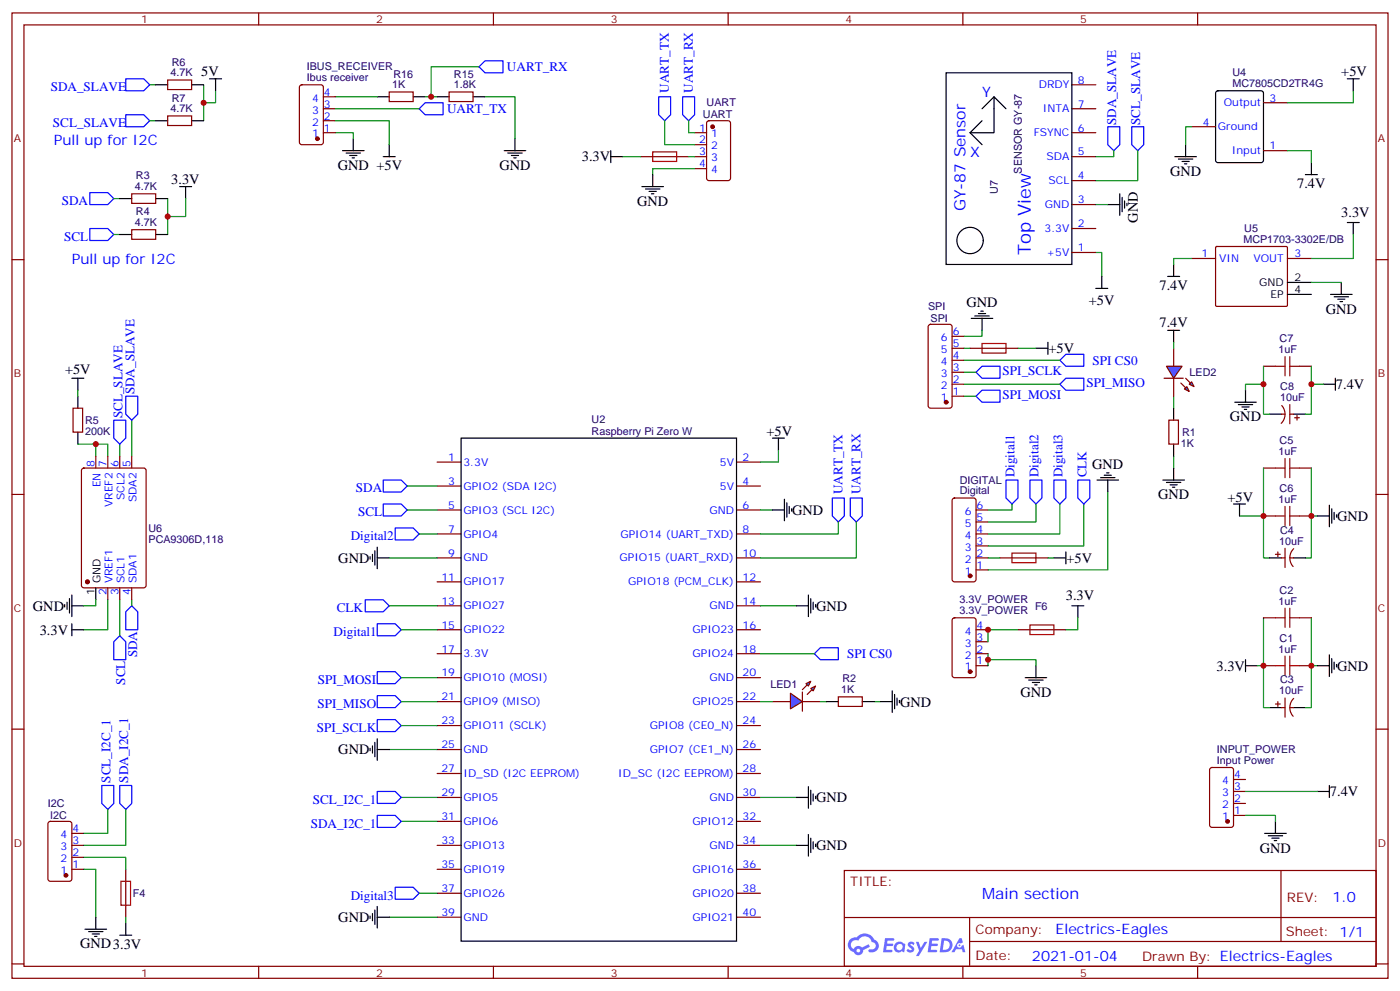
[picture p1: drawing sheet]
<svg xmlns="http://www.w3.org/2000/svg" width="412mm" height="292mm" viewBox="0 0 412 292" stroke-linecap="round" stroke-linejoin="round" font-family="sans-serif">
<g fill="none" stroke="#870000" stroke-width=".35">
<path d="M3.5 3.8h405.4v284.3h-405.4zM7.1 7.3h398.2v277.3h-398.2zM76.2 3.8v3.5M145.3 3.8v3.5M214.5 3.8v3.5M283.6 3.8v3.5M352.8 3.8v3.5M3.5 76.5h3.6M405.3 76.5h3.6M3.5 145.6h3.6M405.3 145.6h3.6M3.5 214.8h3.6"/>
<path d="M405.3 214.8h3.6M248.7 256.4h156.6v28.2h-156.6zM377.3 256.4v20.9M248.7 270.2h156.5M285.6 277.3h119.6M285.6 270.2v14.2M3.5 283.9h3.6M76.2 284.6v3.5M145.3 284.6v3.5M214.5 284.6v3.5M283.6 284.6v3.5M352.8 284.6v3.5"/>
<path d="M405.3 283.9h3.6"/>
</g>
<g fill="#5487ff">
<path d="M267.7 277.6a1.22 1.22 0 0 1 1.7 .2l-.4 .6a.47 .47 0 0 0-.3-.4 .47 .47 0 0 0-.5 .2l.1 .2a1.14 1.14 0 0 1 .8 1.8 1.14 1.14 0 0 1-1.9 0l-.2-.2 .5-.6 .7 .5a.29 .29 0 0 0 .3-.3 .29 .29 0 0 0-.2-.3 1.04 1.04 0 0 1-.6-1.7z"/>
<path d="M260.7 276.3h2.4l.3 .2-.2 .5-1.8 .1-.1 .8h1.5l.3 .4-.3 .4h-1.6l-.2 1.1h1.7l.2 .3-.2 .3-2.6 .1z"/>
<path d="M273.8 276.3h2.4l.3 .2-.1 .5-1.8 .1-.2 .8h1.6l.3 .4-.4 .4h-1.6l-.1 1.1h1.7l.2 .3-.2 .3-2.6 .1z"/>
<path d="M282.6 276.3h.7l.3 1.3-.6 .3a.69 .69 0 0 0-1 .3 .69 .69 0 0 0 .4 .9 .69 .69 0 0 0 .9-.6l.5-.2 .6 2.2h-.8l-.2-.9h-1.8l-.5 .9h-.8z"/>
<path d="M269.8 277.4h.8l.6 1.8 1.1-1.8h.9l-2.6 4.2h-.8l.9-1.5z"/>
<path d="M277.4 276.3l-.6 4.2h1.3a2.11 2.11 0 0 0 2.5-2.1 2.11 2.11 0 0 0-2.5-2.1zM278.1 277.1a1.39 1.39 0 0 1 1.7 1.4 1.39 1.39 0 0 1-1.8 1.3h-.3z"/>
<path d="M263.7 277.9a1.54 1.54 0 0 0-.1 2.2 1.54 1.54 0 0 0 2.2 .1l.6 .3 .3-2.3-.2-.3h-.4a1.49 1.49 0 0 0-2.4 0zM264 278.9a.94 .94 0 0 1 1.8 0 .94 .94 0 0 1-1.8 0z"/>
<path d="M250.4 276.7a2.18 2.18 0 0 0 1.1 3.7 1.44 1.44 0 0 0 1.6 .9 1.44 1.44 0 0 0 1.2-1.4l2-1.1-.5-.7-1.9 1a1.47 1.47 0 0 0-2.4 .4 1.39 1.39 0 0 1-.7-1.9 1.39 1.39 0 0 1 2-.5 2.12 2.12 0 0 1 2.2-1.3 2.12 2.12 0 0 1 1.9 1.7 1.14 1.14 0 0 1 1.1 1.4 1.14 1.14 0 0 1-1.7 .7 .43 .43 0 0 0-.5 .4 .43 .43 0 0 0 .4 .5 1.98 1.98 0 0 0 2.5-1.2 1.98 1.98 0 0 0-1.2-2.6 3.1 3.1 0 0 0-5.3-.6l-.9 .1zM252.3 280a.55 .55 0 0 1 1.1 0 .55 .55 0 0 1-1.1 0z"/>
<circle cx="282.6" cy="278.4" r=".26"/>
</g>
<g fill="none" stroke="#870000" stroke-width=".35">
<path d="M315.7 25h7.1M315.7 32h7.1M315.7 39.1h7.1M351 37.3h7.1M372.2 30.3h7M315.7 46.1h7.1M315.7 53.2h7.1M372.2 44.4h7M315.7 60.3h7.1M315.7 67.3h7.1M315.7 74.4h7.1M351 76.1h7.1"/>
<path d="M358.1 72.8l.3-.2h20.7l.1 .4v17.1l-.3 .1h-20.7l-.1-.3zM379.2 76.1h7.1M273.6 95.7l.5-.2h5.7l.6 .5 .1 23.5-.5 .7h-5.9l-.6-.4-.1-23.6zM280.5 99.1h3.5M280.5 116.7h3.5M280.5 113.2h3.5M280.5 109.6h3.5M280.5 106.1h3.5M280.5 102.6h3.5M285.8 102.6h14.1M372.2 107.9h3.5M377.6 119.5a3.8 3.8 0 0 1-.2 5.2"/>
<path d="M379.9 119.2v5.6M382.8 107.9h3.5M128.8 136.1h7M217 136.1h7M372.2 137.9h3.5M377.5 122h1M379.9 122h1.1M381.4 123h1.4M382.1 122.3v1.5M382.8 137.9h3.5M128.8 143.2h7M128.8 150.2h7"/>
<path d="M128.8 157.3h7M217 143.2h7M217 150.2h7M217 157.3h7M280.7 146.9l.5-.2h5.6l.7 .4v23.6l-.4 .6-5.9 .1-.7-.5v-23.5zM287.5 150.2h3.5M287.5 157.3h3.5M287.5 153.7h3.5M372.2 152h3.5M382.8 152h3.5M128.8 164.3h7M128.8 171.4h7"/>
<path d="M128.8 178.4h7M217 164.3h7M217 171.4h7M217 178.4h7M287.5 164.3h3.5M287.5 167.9h3.5M287.5 160.8h3.5M294.6 164.3h14.1M375.7 163.3h1.4M376.4 162.6v1.4M377.5 164.3h1M378.5 161.5v5.6"/>
<path d="M379.9 164.3h1.1M381.1 161.6a3.8 3.8 0 0 0-.2 5.3M128.8 185.5h7M128.8 192.5h7M128.8 199.6h7M217 185.5h7M217 192.5h7M217 199.6h7M372.2 196.1h3.5M372.2 182h3.5M382.8 196.1h3.5M382.8 182h3.5"/>
<path d="M128.8 206.7h7M128.8 213.7h7M217 206.7h7M217 213.7h7M375.7 207.4h1.4M376.4 206.7v1.4M377.5 208.4h1M378.5 205.6v5.6M379.9 208.4h1.1M381.1 205.7a3.8 3.8 0 0 0-.2 5.3M128.8 220.8h7M128.8 227.8h7"/>
<path d="M128.8 234.9h7M217 220.8h7M217 227.8h7M217 234.9h7M356.5 226.3l.5-.2h5.7l.6 .4 .1 16.5-.5 .6-5.9 .1-.6-.5-.1-16.4zM363.4 236.6h3.5M363.4 233.1h3.5M363.4 229.6h3.5M14.3 242.1l.5-.2h5.7l.6 .5 .1 16.5-.5 .6-5.9 .1-.6-.5-.1-16.5zM21.2 249h3.5M21.2 256h3.5M21.2 252.5h3.5"/>
<path d="M21.2 245.5h3.5M37 256v14.2M128.8 241.9h7M128.8 249h7M128.8 256h7M217 241.9h7M217 249h7M217 256h7M363.4 240.2h3.5M128.8 263.1h7M128.8 270.2h7M217 263.1h7"/>
<path d="M217 270.2h7"/>
</g>
<g fill="none" stroke="#000" stroke-width=".35">
<path d="M278.7 21.4h37v56.5h-37zM285.8 39.1l3.5 3.5M289.3 35.6l-3.5 3.5M292.8 28.5l-3.5 3.5M296.3 32l-3.5-3.5v10.6h-7M358.3 26.9l.5-.2h12.7l.6 .5 .1 20-.5 .7h-12.9l-.7-.5v-20zM396.9 23.2h3.5M398.6 23.2v3.5M52.9 55h3.5M54.7 55v3.5M329.8 57.1v6.3M330.6 58.1v4.3"/>
<path d="M331.3 59.2v2.1M332 59.9v.7M346.1 46.1h6.3M347.1 46.8h4.3M348.2 47.6h2.1M348.9 48.3h.7M349.2 42.6v3.5M384.5 51.4h3.6M386.3 47.9v3.5M326.3 60.3h3.5M345.7 77.9v3.5M396.9 65.5h3.5"/>
<path d="M398.6 65.5v3.6M322.8 84.9h3.5M324.6 81.4v3.5M344 81.4h3.5M379.2 86.7h7.1M379.2 83.2h7.1M391.9 86.7h6.4M393 87.4h4.2M394.1 88.1h2.1M394.8 88.8h.7M395.1 83.2v3.5M305.2 102.6h3.5"/>
<path d="M308.7 100.8v3.6M363.7 118.5h6.4M364.8 119.2h4.2M365.8 119.9h2.1M366.9 114.9v3.6M389.8 113.2h3.5M393.3 111.4v3.5M135.8 129h81.2v148.2h-81.2zM227.5 129h3.6M229.3 129v3.6M366.5 120.6h.7M373.9 122h3.6"/>
<path d="M381 122h3.5M363.4 148.4h3.5M365.1 148.4v3.6M310.4 164.3h3.6M314 162.6v3.5M373.9 164.3h3.6M381 164.3h3.5M366.9 196.1h3.5M366.9 194.3v3.5M373.9 208.4h3.6M381 208.4h3.5M388.1 233.1h3.5"/>
<path d="M391.6 231.4v3.5M372.5 245.5h6.4M373.6 246.2h4.2M374.6 246.9h2.2M375.4 247.6h.7M375.7 241.9v3.6M35.3 275.4h3.5M37 271.9v3.5"/>
<circle cx="285.7" cy="70.8" r="3.9"/>
</g>
<g fill="none" stroke="#008700" stroke-width=".35">
<path d="M351 37.3h-1.8v5.3M398.6 26.7v3.6h-19.4M33.5 58.5h1.8M49.4 58.5v10.6M54.7 58.5v5.3h-5.3M328.1 44.4v1.7h-5.3M335.1 44.4v8.8h-12.3M379.2 44.4h7.1v3.5M33.5 69.1h1.8M322.8 74.4h1.8v7M351 76.1h-5.3v1.8M398.6 69.1v7h-12.3"/>
<path d="M289.3 97.3v1.8h-5.3M386.3 83.2h8.8M284 113.2h28.2M284 116.7h3.5M284 109.6h3.5M284 106.1h28.2M284 102.6h1.8M299.9 102.6h5.3M372.2 107.9v14.1h1.7M372.2 113.2h-5.3v1.7M386.3 107.9v14.1h-1.8M386.3 113.2h3.5"/>
<path d="M229.3 132.6v3.5h-5.3M372.2 137.9v14.1h-7.1M386.3 137.9v14.1h1.8M119.9 143.2h8.9M119.9 150.2h8.9M123.5 157.3h5.3M298.1 148.4v1.8h-7.1M305.2 148.4v5.3h-14.2M312.2 148.4v8.9h-21.2M319.3 148.4v12.4h-28.3M326.3 144.9v23h-35.3M372.2 152v12.3h1.7"/>
<path d="M386.3 152v12.3h-1.8M114.7 178.4h14.1M291 164.3h3.6M308.7 164.3h1.7M118.2 185.5h10.6M118.2 199.6h10.6M224 192.5h15.9M372.2 182v14.1h-1.8M372.2 196.1v12.3h1.7M386.3 182v14.1h1.8M386.3 196.1v12.3h-1.8M118.2 206.7h10.6"/>
<path d="M118.2 213.7h10.6M31.7 238.4v7.1h-7M37 238.4v10.6h-12.3M118.2 234.9h10.6M366.9 233.1h21.2M24.7 252.5h12.3v3.5M24.7 256h3.5v14.2M118.2 241.9h10.6M366.9 240.2h8.8v1.7M123.5 263.1h5.3"/>
</g>
<g fill="#870000" stroke="#870000" stroke-width=".35">
<circle cx="361.6" cy="241.9" r=".53"/>
<circle cx="285.7" cy="169.6" r=".53"/>
<circle cx="278.7" cy="118.5" r=".53"/>
<circle cx="19.4" cy="257.8" r=".53"/>
</g>
<g fill="none" stroke="#a10000" stroke-width=".35">
<path d="M289.3 101.2h7v2.8h-7zM375.7 107.9h2.8M378.5 105.1v5.6M379.9 105.1v5.6M379.9 107.9h2.9M375.7 137.9h2.8M378.5 135v5.7M379.9 135v5.7M379.9 137.9h2.9M375.7 152h2.8M378.5 149.2v5.6M379.9 149.2v5.6"/>
<path d="M379.9 152h2.9M298.1 162.9h7.1v2.8h-7.1zM378.5 179.1v5.7M379.9 179.1v5.7M375.7 196.1h2.8M375.7 182h2.8M378.5 193.3v5.6M379.9 196.1h2.9M379.9 193.3v5.6M379.9 182h2.9M35.6 259.6h2.9v7h-2.9z"/>
</g>
<g fill="none" stroke="#00f" stroke-width=".35">
<path d="M326.3 37.3h3.5v5.3l-1.7 1.8-1.8-1.8zM333.4 37.3h3.5v5.3l-1.8 1.8-1.7-1.8zM26.5 56.7h5.2l1.8 1.8-1.8 1.8h-5.2zM26.5 67.3h5.2l1.8 1.8-1.8 1.7h-5.2zM287.5 116.7l1.8-1.8h5.3v3.6h-5.3zM287.5 109.6l1.8-1.7h5.3v3.5h-5.3zM312.2 106.1l1.8-1.7h5.3v3.5h-5.3zM314 111.4h5.3v3.5h-5.3l-1.8-1.7zM112.9 141.4h5.3l1.7 1.8-1.7 1.7h-5.3zM112.9 148.4h5.3l1.7 1.8-1.7 1.8h-5.3zM116.4 155.5h5.3l1.8 1.8-1.8 1.7h-5.3zM296.3 141.4h3.6v5.3l-1.8 1.7-1.8-1.7z"/>
<path d="M303.4 141.4h3.5v5.3l-1.7 1.7-1.8-1.7zM310.4 141.4h3.6v5.3l-1.8 1.7-1.8-1.7zM317.5 141.4h3.5v5.3l-1.7 1.7-1.8-1.7zM107.6 176.7h5.3l1.8 1.7-1.8 1.8h-5.3zM111.1 183.7h5.3l1.8 1.8-1.8 1.8h-5.3zM111.1 197.8h5.3l1.8 1.8-1.8 1.8h-5.3zM241.7 190.8h5.2v3.5h-5.2l-1.8-1.8zM111.1 204.9h5.3l1.8 1.8-1.8 1.7h-5.3zM111.1 211.9h5.3l1.8 1.8-1.8 1.8h-5.3zM30 231.4h3.5v5.2l-1.8 1.8-1.7-1.8zM35.3 231.4h3.5v5.2l-1.8 1.8-1.7-1.8zM111.1 233.1h5.3l1.8 1.8-1.8 1.7h-5.3z"/>
<path d="M111.1 240.2h5.3l1.8 1.7-1.8 1.8h-5.3zM116.4 261.3h5.3l1.8 1.8-1.8 1.8h-5.3z"/>
</g>
<path d="M232.8 204.2l3.6 2.5-3.6 2.1z" fill="#09f" stroke="#870000" stroke-width=".35"/>
<path d="M236.4 203.8v5.7z" fill="#f00" stroke="#870000" stroke-width=".35"/>
<g fill="#870000" stroke="#870000" stroke-width=".35">
<path d="M236.4 203.1l1.4-1.4z"/>
<path d="M237.8 204.5l1.4-1.4z"/>
</g>
<g fill="#09f" stroke="#870000" stroke-width=".35">
<path d="M237.4 201.4l1.4-.7-.7 1.4z"/>
<path d="M238.8 202.8l1.4-.7-.7 1.4z"/>
</g>
<path d="M204.6 39.1h3.5M208.4 35.8l.4-.2h5.7l.6 .4 .1 16.5-.5 .6-5.9 .1-.6-.5-.1-16.4zM188.7 46.1h14.1M204.6 42.6h3.5M204.6 46.1h3.5M204.6 49.7h3.5M227.5 206.7h5.3M236.4 206.7h5.3" fill="none" stroke="#870000" stroke-width=".35"/>
<g fill="none" stroke="#008700" stroke-width=".35">
<path d="M195.8 35.6v7h8.8M202.8 35.6v3.5h1.8M202.8 46.1h1.8M204.6 49.7h-12.3v1.7M345.7 116.7v3.5M224 150.2h3.5M246.9 153.7v3.6h-22.9M252.2 153.7v10.6h-28.2M114.7 164.3h14.1M224 178.4h10.6M224 206.7h3.5M241.7 206.7h1.7"/>
<path d="M257.5 206.7h1.8M114.7 220.8h14.1M224 234.9h10.6M224 249h10.6M114.7 270.2h14.1"/>
</g>
<circle cx="209.9" cy="37.3" r=".53" fill="#870000" stroke="#870000" stroke-width=".35"/>
<path d="M194 28.5h3.6v5.3l-1.8 1.8-1.8-1.8zM201.1 28.5h3.5v5.3l-1.8 1.8-1.7-1.8zM245.2 146.7h3.5v5.3l-1.8 1.7-1.7-1.7zM250.5 146.7h3.5v5.3l-1.8 1.7-1.7-1.7z" fill="none" stroke="#00f" stroke-width=".35"/>
<path d="M192.3 44.7h7v2.9h-7z" fill="none" stroke="#a10000" stroke-width=".35"/>
<path d="M343.6 107.9h4.6l-2.5 3.5z" fill="#09f" stroke="#870000" stroke-width=".35"/>
<path d="M342.9 111.4h5.6z" fill="#f00" stroke="#870000" stroke-width=".35"/>
<g fill="#870000" stroke="#870000" stroke-width=".35">
<path d="M349.2 111.4l1.5 1.4z"/>
<path d="M347.8 112.8l1.4 1.4z"/>
</g>
<g fill="#09f" stroke="#870000" stroke-width=".35">
<path d="M350.3 113.2l.7-.7 .7 1.4z"/>
<path d="M348.9 114.6l.7-.7 .7 1.4z"/>
</g>
<g fill="none" stroke="#870000" stroke-width=".35">
<path d="M49.4 23.6h7v2.8h-7zM49.4 34.1h7v2.9h-7zM88.4 25.2l.5-.2h5.6l.7 .4v16.5l-.4 .7h-5.9l-.7-.4v-16.5zM95.2 39.1h3.6M95.2 35.6h3.6M95.2 32h3.6M95.2 28.5h3.6M114.7 27.1h7v2.8h-7zM132.3 27.1h7v2.8h-7zM38.8 57.1h7.1v2.8h-7.1zM38.8 67.7h7.1v2.8h-7.1zM345.7 102.6v5.3"/>
<path d="M345.7 111.4v5.3M21.5 120.2h2.8v7.1h-2.8zM24.2 138.1l.5-.2h17.6l.7 .4v34.1l-.4 .7h-17.9l-.7-.4v-34.1zM28.2 134.3v3.6M31.7 134.3v3.6M35.3 134.3v3.6M38.8 134.3v3.6M344.3 123.8h2.8v7h-2.8zM31.7 173.1v3.6M35.3 173.1v3.6M38.8 173.1v3.6M280.7 182.2l.5-.2h5.6l.7 .4v16.5l-.4 .6-5.9 .1-.7-.5v-16.4z"/>
<path d="M287.5 185.5h3.5M287.5 196.1h3.5M287.5 192.5h3.5M287.5 189h3.5M299.9 185.5h14.1M246.9 205.2h7.1v2.9h-7.1z"/>
</g>
<g fill="none" stroke="#008700" stroke-width=".35">
<path d="M141.1 19.7h-14.1v8.8M44.1 25h1.8M44.1 35.6h1.8M60 25v10.6M63.5 26.7v3.6h-3.5M98.8 28.5h12.3M98.8 39.1h5.3v1.8M98.8 35.6h15.9v7M98.8 32h24.7M125.2 28.5h3.6M142.9 28.5h8.8v12.4M183.4 46.1h5.3"/>
<path d="M322.8 60.3h3.5M22.9 114.9v1.8M345.7 100.8v1.8M22.9 130.8h5.3M28.2 134.3v-3.5h3.5v3.5M35.3 130.8v3.5M38.8 123.8v10.5M345.7 134.3v3.6M28.2 176.7v1.7h-3.5M31.7 176.7v8.8h-7M35.3 176.7v10.6M38.8 176.7v1.7"/>
<path d="M291 194.3h14.2v1.8M291 192.5v3.6M299.9 185.5h-8.9v3.5M317.5 182v3.5h-3.5M37 270.2v1.7"/>
</g>
<g fill="none" stroke="#000" stroke-width=".35">
<path d="M45.9 25h3.5M45.9 35.6h3.5M56.4 25h3.6M56.4 35.6h3.6M61.7 23.2h3.6M63.5 23.2v3.5M111.1 28.5h3.6M121.7 28.5h3.5M128.8 28.5h3.5M139.3 28.5h3.6M35.3 58.5h3.5M45.9 58.5h3.5"/>
<path d="M100.9 44.4h6.3M102 45.1h4.2M103 45.8h2.1M103.7 46.5h.7M104.1 40.9v3.5M112.9 46.1h3.5M114.7 42.6v3.5M148.5 44.4h6.4M149.6 45.1h4.2M150.6 45.8h2.2M151.3 46.5h.7M151.7 40.9v3.5"/>
<path d="M179.9 46.1h3.5M179.9 44.4v3.5M189.1 55h6.3M190.1 55.7h4.3M191.2 56.4h2.1M191.9 57.1h.7M192.3 51.4v3.6M35.3 69.1h3.5M45.9 69.1h3.5M286.1 93.8h6.4M287.2 93.1h4.2M288.2 92.4h2.1"/>
<path d="M288.9 91.7h.7M289.3 93.8v3.5M344 97.3h3.5M345.7 97.3v3.5M21.2 111.4h3.5M22.9 111.4v3.5M22.9 116.7v3.5M22.9 127.3v3.5M325.3 140h2.1M326 139.3h.7M345.7 120.2v3.6M345.7 130.8v3.5"/>
<path d="M345.7 137.9v3.5M227.5 150.2h3.6M231.1 147v6.4M231.8 148.1v4.2M232.5 149.2v2.1M233.2 149.9v.7M323.1 141.4h6.4M324.2 140.7h4.2M326.3 141.4v3.5M342.5 141.4h6.4M343.6 142.1h4.2M344.7 142.8h2.1"/>
<path d="M345.4 143.5h.7M388.1 152h3.5M391.6 148.8v6.4M392.3 149.9v4.2M393 150.9v2.1M393.7 151.6v.7M19 178.1v.7M19.8 177.4v2.1M20.5 176.3v4.3M21.2 175.3v6.3M21.2 178.4h3.5M28.2 173.1v3.6"/>
<path d="M109 164v.7M109.7 163.3v2.1M110.4 162.2v4.2M111.1 161.1v6.4M111.1 164.3h3.6M234.6 178.4h3.5M238.1 175.3v6.3M238.8 176.3v4.3M239.5 177.4v2.1M240.2 178.1v.7M315.7 178.4h3.6M317.5 178.4v3.6"/>
<path d="M21.2 185.5h3.5M21.2 183.7v3.6M302 199.6h6.3M305.2 196.1v3.5M388.1 196.1h3.5M391.6 192.9v6.3M392.3 194v4.2M393 195v2.1M393.7 195.7v.7M109.7 219.7v2.1M110.4 218.7v4.2M111.1 217.6v6.3"/>
<path d="M243.4 206.7h3.5M254 206.7h3.5M259.3 206.7h3.5M262.8 203.5v6.3M263.5 204.5v4.3M264.2 205.6v2.1M264.9 206.3v.7M303 200.3h4.3M304.1 201h2.1M304.8 201.7h.7M109 220.4v.7M111.1 220.8h3.6"/>
<path d="M234.6 234.9h3.5M238.1 231.7v6.4M238.8 232.8v4.2M239.5 233.8v2.1M240.2 234.5v.7M234.6 249h3.5M238.1 245.8v6.4M238.8 246.9v4.2M239.5 247.9v2.1M240.2 248.6v.7M25 273.7h6.4M26.1 274.4h4.2"/>
<path d="M27.2 275.1h2.1M27.9 275.8h.7M28.2 270.2v3.5M109 269.8v.7M109.7 269.1v2.1M110.4 268v4.3M111.1 270.2h3.6M111.1 267v6.3"/>
</g>
<path d="M141.1 19.7l1.8-1.8h5.3v3.5h-5.3zM37 33.8h5.3l1.8 1.8-1.8 1.7h-5.3zM37 23.2h5.3l1.8 1.8-1.8 1.7h-5.3zM125.2 30.3h5.3v3.5h-5.3l-1.7-1.8zM37 116.7h3.6v5.3l-1.8 1.8-1.8-1.8zM33.5 123.8h3.5v5.2l-1.7 1.8-1.8-1.8zM38.8 178.4l1.8 1.8v5.3h-3.6v-5.3zM35.3 187.3l1.7 1.7v5.3h-3.5v-5.3z" fill="none" stroke="#00f" stroke-width=".35"/>
<path d="M303.4 184.1h7v2.8h-7z" fill="none" stroke="#a10000" stroke-width=".35"/>
<g fill="#870000" stroke="#870000" stroke-width=".35">
<circle cx="25.8" cy="171.4" r=".53"/>
<circle cx="93.5" cy="40.9" r=".53"/>
<circle cx="285.7" cy="197.8" r=".53"/>
</g>
<g fill="#c00">
<circle cx="49.4" cy="63.8" r=".88"/>
<circle cx="372.2" cy="196.1" r=".88"/>
<circle cx="386.3" cy="196.1" r=".88"/>
<circle cx="386.3" cy="152" r=".88"/>
<circle cx="372.2" cy="152" r=".88"/>
<circle cx="372.2" cy="113.2" r=".88"/>
<circle cx="386.3" cy="113.2" r=".88"/>
<circle cx="60" cy="30.3" r=".88"/>
<circle cx="28.2" cy="130.8" r=".88"/>
<circle cx="127" cy="28.5" r=".88"/>
<circle cx="291" cy="194.3" r=".88"/>
<circle cx="291" cy="185.5" r=".88"/>
</g>
<text font-size="5.3" fill="#00f" x="303.7" y="75.2" transform="rotate(-90 303.7 75.2)">Top View</text>
<g font-size="4.6" fill="#00f">
<text x="284.4" y="62.3" transform="rotate(-90 284.4 62.3)">GY-87 Sensor</text>
<text x="289.3" y="264.9">Main section</text>
</g>
<g font-size="4.2">
<text x="59.3" y="22.5">5V</text>
<text x="395.1" y="22.5">+5V</text>
<text x="171.4" y="47.5">3.3V</text>
<text x="99.5" y="50">GND +5V</text>
<text x="147.1" y="50">GND</text>
<text x="344.7" y="51.8">GND</text>
<text x="50.4" y="54.3">3.3V</text>
<text x="382.1" y="55.4">7.4V</text>
<text x="187.7" y="60.6">GND</text>
<text x="335.1" y="65.5" transform="rotate(-90 335.1 65.5)">GND</text>
<text x="395.1" y="63.8">3.3V</text>
<text x="320.7" y="89.9">+5V</text>
<text x="341.5" y="85.4">7.4V</text>
<text x="284.7" y="90.4">GND</text>
<text x="390.5" y="92.4">GND</text>
<text x="341.5" y="96.2">7.4V</text>
<text x="308.9" y="104">+5V</text>
<text x="19.1" y="110.3">+5V</text>
<text x="393.5" y="114.6">7.4V</text>
<text x="362.3" y="124.1">GND</text>
<text x="225.8" y="128.3">+5V</text>
<text x="321.7" y="138">GND</text>
<text x="341.1" y="147">GND</text>
<text x="361.6" y="147.7">+5V</text>
<text x="233.4" y="151.6">GND</text>
<text x="393.9" y="153.4">GND</text>
<text x="99.7" y="165.7">GND</text>
<text x="314.2" y="165.8">+5V</text>
<text x="9.7" y="179.8">GND</text>
<text x="240.4" y="179.8">GND</text>
<text x="314" y="176.7">3.3V</text>
<text x="11.7" y="186.9">3.3V</text>
<text x="358.4" y="197.5">3.3V</text>
<text x="393.9" y="197.5">GND</text>
<text x="265.1" y="208.1">GND</text>
<text x="300.6" y="205.2">GND</text>
<text x="99.7" y="222.2">GND</text>
<text x="240.4" y="236.3">GND</text>
<text x="391.8" y="234.5">7.4V</text>
<text x="240.4" y="250.4">GND</text>
<text x="371.1" y="251.1">GND</text>
<text x="99.7" y="271.5">GND</text>
<text x="23.6" y="279.3">GND3.3V</text>
</g>
<g font-size="4.2" fill="#00f">
<text x="289.3" y="28.5">Y</text>
<text x="15.9" y="42.6">Pull up for I2C</text>
<text x="285.8" y="46.1">X</text>
<text x="21.2" y="77.9">Pull up for I2C</text>
<text x="392.5" y="265.7">1.0</text>
<text x="310.9" y="275.2">Electrics-Eagles</text>
<text x="304" y="283">2021-01-04</text>
</g>
<g font-size="3.9" fill="#00f">
<text x="149.3" y="20.9">UART_RX</text>
<text x="14.9" y="26.7">SDA_SLAVE</text>
<text x="197" y="27.3" transform="rotate(-90 197 27.3)">UART_TX</text>
<text x="204.1" y="27.3" transform="rotate(-90 204.1 27.3)">UART_RX</text>
<text x="131.7" y="33.3">UART_TX</text>
<text x="15.6" y="37.3">SCL_SLAVE</text>
<text x="328.8" y="36.8" transform="rotate(-90 328.8 36.8)">SDA_SLAVE</text>
<text x="335.8" y="36.8" transform="rotate(-90 335.8 36.8)">SCL_SLAVE</text>
<text x="18.2" y="60.3">SDA</text>
<text x="18.9" y="70.8">SCL</text>
<text x="321.8" y="107.4">SPI CS0</text>
<text x="295.4" y="110.4">SPI_SCLK</text>
<text x="320" y="113.9">SPI_MISO</text>
<text x="39.7" y="116.2" transform="rotate(-90 39.7 116.2)">SDA_SLAVE</text>
<text x="295.4" y="117.5">SPI_MOSI</text>
<text x="36.1" y="123.2" transform="rotate(-90 36.1 123.2)">SCL_SLAVE</text>
<text x="298.9" y="140.6" transform="rotate(-90 298.9 140.6)">Digital1</text>
<text x="305.9" y="140.6" transform="rotate(-90 305.9 140.6)">Digital2</text>
<text x="313" y="140.6" transform="rotate(-90 313 140.6)">Digital3</text>
<text x="320" y="140.6" transform="rotate(-90 320 140.6)">CLK</text>
<text x="104.8" y="145">SDA</text>
<text x="248.2" y="145.5" transform="rotate(-90 248.2 145.5)">UART_TX</text>
<text x="253.5" y="145.5" transform="rotate(-90 253.5 145.5)">UART_RX</text>
<text x="105.5" y="152">SCL</text>
<text x="103.3" y="159">Digital2</text>
<text x="99.2" y="180.1">CLK</text>
<text x="98.3" y="187.3">Digital1</text>
<text x="40.4" y="193.6" transform="rotate(-90 40.4 193.6)">SDA</text>
<text x="249.5" y="193.8">SPI CS0</text>
<text x="36.9" y="201.7" transform="rotate(-90 36.9 201.7)">SCL</text>
<text x="93.6" y="201.4">SPI_MOSI</text>
<text x="93.6" y="208.4">SPI_MISO</text>
<text x="93.4" y="215.5">SPI_SCLK</text>
<text x="32.5" y="230.6" transform="rotate(-90 32.5 230.6)">SCL_I2C_1</text>
<text x="37.8" y="230.6" transform="rotate(-90 37.8 230.6)">SDA_I2C_1</text>
<text x="92.2" y="236.7">SCL_I2C_1</text>
<text x="91.5" y="243.8">SDA_I2C_1</text>
<text x="103.3" y="265">Digital3</text>
</g>
<g font-size="3.9" fill="#800">
<text x="250.5" y="261">TITLE:</text>
<text x="379.1" y="265.7">REV:</text>
<text x="287.4" y="275.2">Company:</text>
<text x="378.7" y="275.8">Sheet: 1/1</text>
<text x="287.4" y="282.9">Date:</text>
<text x="336.4" y="282.9">Drawn By: Electrics-Eagles</text>
</g>
<g font-size="3.2" fill="#800">
<text x="41.6" y="6.8">1</text>
<text x="110.8" y="6.8">2</text>
<text x="179.9" y="6.8">3</text>
<text x="249.1" y="6.8">4</text>
<text x="318.2" y="6.8">5</text>
<text x="4.1" y="41.9">A</text>
<text x="405.9" y="41.9">A</text>
<text x="4.1" y="111.1">B</text>
<text x="405.9" y="111.1">B</text>
<text x="4.1" y="180.2">C</text>
<text x="405.9" y="180.2">C</text>
<text x="4.1" y="249.3">D</text>
<text x="405.9" y="249.3">D</text>
<text x="41.6" y="287.6">1</text>
<text x="110.8" y="287.6">2</text>
<text x="179.9" y="287.6">3</text>
<text x="249.1" y="287.6">4</text>
<text x="318.2" y="287.6">5</text>
</g>
<g font-size="3.2" fill="#000080">
<text x="50.3" y="22.5">4.7K</text>
<text x="50.6" y="19.3">R6</text>
<text x="90.4" y="23.9">Ibus receiver</text>
<text x="90.4" y="20.7">IBUS_RECEIVER</text>
<text x="115.9" y="22.9">R16</text>
<text x="133.7" y="22.9">R15</text>
<text x="363" y="22.3">U4</text>
<text x="50.6" y="29.9">R7</text>
<text x="115.5" y="26">1K</text>
<text x="133.7" y="26">1.8K</text>
<text x="363" y="25.6">MC7805CD2TR4G</text>
<text x="50.3" y="33.1">4.7K</text>
<text x="207.1" y="34.9">UART</text>
<text x="208.1" y="31.3">UART</text>
<text x="40" y="52.8">R3</text>
<text x="301" y="51.1" transform="rotate(-90 301 51.1)">SENSOR GY-87</text>
<text x="39.7" y="56">4.7K</text>
<text x="294" y="57.1" transform="rotate(-90 294 57.1)">U7</text>
<text x="40" y="63.4">R4</text>
<text x="39.7" y="66.6">4.7K</text>
<text x="366.3" y="71.4">MCP1703-3302E/DB</text>
<text x="366.5" y="68.2">U5</text>
<text x="273.4" y="91.3">SPI</text>
<text x="274.1" y="94.8">SPI</text>
<text x="376.9" y="100.8">C7</text>
<text x="376.6" y="104">1uF</text>
<text x="350.4" y="110.8">LED2</text>
<text x="377.1" y="118.1">10uF</text>
<text x="377.1" y="115">C8</text>
<text x="25" y="124.9">R5</text>
<text x="174.3" y="124.7">U2</text>
<text x="25" y="128.1">200K</text>
<text x="174.3" y="128">Raspberry Pi Zero W</text>
<text x="347.8" y="131.5">1K</text>
<text x="348.2" y="128.3">R1</text>
<text x="376.9" y="130.8">C5</text>
<text x="376.6" y="134">1uF</text>
<text x="282.7" y="142.5">DIGITAL</text>
<text x="282.7" y="145.6">Digital</text>
<text x="376.6" y="148.1">1uF</text>
<text x="376.9" y="144.9">C6</text>
<text x="43.7" y="159.8">PCA9306D,118</text>
<text x="43.7" y="156.7">U6</text>
<text x="376.8" y="160.4">10uF</text>
<text x="377.1" y="157.2">C4</text>
<text x="282.6" y="177.7">3.3V_POWER</text>
<text x="304.9" y="179.8">F6</text>
<text x="376.6" y="178.1">1uF</text>
<text x="376.9" y="174.9">C2</text>
<text x="282.6" y="180.9">3.3V_POWER</text>
<text x="376.9" y="189">C1</text>
<text x="376.6" y="192.2">1uF</text>
<text x="227" y="202.5">LED1</text>
<text x="248.2" y="201">R2</text>
<text x="377.1" y="201.3">C3</text>
<text x="247.8" y="204.2">1K</text>
<text x="376.8" y="204.5">10uF</text>
<text x="358.5" y="221.8">INPUT_POWER</text>
<text x="358.5" y="225">Input Power</text>
<text x="14.1" y="237.7">I2C</text>
<text x="14.8" y="241.2">I2C</text>
<text x="39.2" y="264.2">F4</text>
</g>
<g font-size="3.2" fill="#00f">
<text x="91.9" y="29.9">4</text>
<text x="95.4" y="28.2">4</text>
<text x="306" y="26">DRDY</text>
<text x="317.5" y="24.6">8</text>
<text x="373.9" y="29.9">3</text>
<text x="91.9" y="33.4">3</text>
<text x="95.4" y="35.2">2</text>
<text x="95.4" y="31.7">3</text>
<text x="307.2" y="33.1">INTA</text>
<text x="317.5" y="31.7">7</text>
<text x="360.5" y="31.3">Output</text>
<text x="91.9" y="40.5">1</text>
<text x="91.9" y="37">2</text>
<text x="95.4" y="38.7">1</text>
<text x="205.9" y="38.7">1</text>
<text x="209.4" y="40.5">1</text>
<text x="304.5" y="40.1">FSYNC</text>
<text x="317.5" y="38.7">6</text>
<text x="354.3" y="37">4</text>
<text x="358.8" y="38.4">Ground</text>
<text x="205.9" y="42.3">2</text>
<text x="205.9" y="45.8">3</text>
<text x="209.4" y="44">2</text>
<text x="209.4" y="47.6">3</text>
<text x="308.3" y="47.2">SDA</text>
<text x="317.5" y="45.8">5</text>
<text x="362.9" y="45.4">Input</text>
<text x="373.9" y="44">1</text>
<text x="205.9" y="49.3">4</text>
<text x="209.4" y="51.1">4</text>
<text x="317.5" y="52.8">4</text>
<text x="308.9" y="54.3">SCL</text>
<text x="317.5" y="59.9">3</text>
<text x="307.7" y="61.3">GND</text>
<text x="307.7" y="68.4">3.3V</text>
<text x="317.5" y="67">2</text>
<text x="308.3" y="75.4">+5V</text>
<text x="317.5" y="74">1</text>
<text x="353.9" y="75.8">1</text>
<text x="359.1" y="77.2">VIN</text>
<text x="369.2" y="77.2">VOUT</text>
<text x="381.4" y="75.8">3</text>
<text x="277.1" y="100.5">6</text>
<text x="280.6" y="98.7">6</text>
<text x="277.1" y="107.5">4</text>
<text x="277.1" y="104">5</text>
<text x="280.6" y="105.8">4</text>
<text x="280.6" y="102.2">5</text>
<text x="277.1" y="111.1">3</text>
<text x="280.6" y="112.8">2</text>
<text x="280.6" y="109.3">3</text>
<text x="277.1" y="118.1">1</text>
<text x="277.1" y="114.6">2</text>
<text x="280.6" y="116.3">1</text>
<text x="27.9" y="137.7" transform="rotate(-90 27.9 137.7)">8</text>
<text x="31.4" y="137.7" transform="rotate(-90 31.4 137.7)">7</text>
<text x="34.9" y="137.7" transform="rotate(-90 34.9 137.7)">6</text>
<text x="38.5" y="137.7" transform="rotate(-90 38.5 137.7)">5</text>
<text x="132" y="135.7">1</text>
<text x="136.5" y="137.2">3.3V</text>
<text x="212.1" y="137.2">5V</text>
<text x="218.7" y="135.7">2</text>
<text x="29.6" y="143.6" transform="rotate(-90 29.6 143.6)">EN</text>
<text x="132" y="142.8">3</text>
<text x="218.7" y="142.8">4</text>
<text x="33.2" y="149.4" transform="rotate(-90 33.2 149.4)">VREF2</text>
<text x="36.7" y="147.3" transform="rotate(-90 36.7 147.3)">SCL2</text>
<text x="40.2" y="148" transform="rotate(-90 40.2 148)">SDA2</text>
<text x="132" y="149.9">5</text>
<text x="136.5" y="144.2">GPIO2 (SDA I2C)</text>
<text x="212.1" y="144.2">5V</text>
<text x="218.7" y="149.9">6</text>
<text x="287.7" y="149.9">6</text>
<text x="136.5" y="151.3">GPIO3 (SCL I2C)</text>
<text x="209" y="151.3">GND</text>
<text x="284.2" y="155.2">5</text>
<text x="284.2" y="151.6">6</text>
<text x="287.7" y="153.4">5</text>
<text x="132" y="156.9">7</text>
<text x="136.5" y="158.3">GPIO4</text>
<text x="182.8" y="158.3">GPIO14 (UART_TXD)</text>
<text x="218.7" y="156.9">8</text>
<text x="284.2" y="158.7">4</text>
<text x="287.7" y="160.4">3</text>
<text x="287.7" y="156.9">4</text>
<text x="132" y="164">9</text>
<text x="136.5" y="165.4">GND</text>
<text x="182.5" y="165.4">GPIO15 (UART_RXD)</text>
<text x="218.7" y="164">10</text>
<text x="284.2" y="165.7">2</text>
<text x="284.2" y="162.2">3</text>
<text x="287.7" y="167.5">1</text>
<text x="287.7" y="164">2</text>
<text x="33.2" y="171.8" transform="rotate(-90 33.2 171.8)">VREF1</text>
<text x="36.7" y="171.8" transform="rotate(-90 36.7 171.8)">SCL1</text>
<text x="40.2" y="171.8" transform="rotate(-90 40.2 171.8)">SDA1</text>
<text x="130" y="171">11</text>
<text x="136.5" y="172.4">GPIO17</text>
<text x="185" y="172.4">GPIO18 (PCM_CLK)</text>
<text x="218.7" y="171">12</text>
<text x="284.2" y="169.3">1</text>
<text x="31.4" y="175.3" transform="rotate(-90 31.4 175.3)">2</text>
<text x="34.9" y="175.3" transform="rotate(-90 34.9 175.3)">3</text>
<text x="38.5" y="175.3" transform="rotate(-90 38.5 175.3)">4</text>
<text x="130" y="178.1">13</text>
<text x="136.5" y="179.5">GPIO27</text>
<text x="209" y="179.5">GND</text>
<text x="218.7" y="178.1">14</text>
<text x="130" y="185.1">15</text>
<text x="218.7" y="185.1">16</text>
<text x="287.7" y="185.1">4</text>
<text x="136.5" y="186.5">GPIO22</text>
<text x="204" y="186.5">GPIO23</text>
<text x="284.2" y="190.4">3</text>
<text x="284.2" y="186.9">4</text>
<text x="287.7" y="188.7">3</text>
<text x="130" y="192.2">17</text>
<text x="136.5" y="193.6">3.3V</text>
<text x="204" y="193.6">GPIO24</text>
<text x="218.7" y="192.2">18</text>
<text x="284.2" y="197.5">1</text>
<text x="284.2" y="194">2</text>
<text x="287.7" y="195.7">1</text>
<text x="287.7" y="192.2">2</text>
<text x="130" y="199.2">19</text>
<text x="136.5" y="200.7">GPIO10 (MOSI)</text>
<text x="209" y="200.7">GND</text>
<text x="218.7" y="199.2">20</text>
<text x="130" y="206.3">21</text>
<text x="136.5" y="207.7">GPIO9 (MISO)</text>
<text x="204" y="207.7">GPIO25</text>
<text x="218.7" y="206.3">22</text>
<text x="130" y="213.4">23</text>
<text x="136.5" y="214.8">GPIO11 (SCLK)</text>
<text x="191.4" y="214.8">GPIO8 (CE0_N)</text>
<text x="218.7" y="213.4">24</text>
<text x="130" y="220.4">25</text>
<text x="136.5" y="221.8">GND</text>
<text x="191.4" y="221.8">GPIO7 (CE1_N)</text>
<text x="218.7" y="220.4">26</text>
<text x="130" y="227.5">27</text>
<text x="218.7" y="227.5">28</text>
<text x="136.5" y="228.9">ID_SD (I2C EEPROM)</text>
<text x="182.1" y="228.9">ID_SC (I2C EEPROM)</text>
<text x="360" y="231">4</text>
<text x="363.5" y="232.8">3</text>
<text x="363.5" y="229.2">4</text>
<text x="130" y="234.5">29</text>
<text x="136.5" y="235.9">GPIO5</text>
<text x="209" y="235.9">GND</text>
<text x="218.7" y="234.5">30</text>
<text x="360" y="238.1">2</text>
<text x="360" y="234.5">3</text>
<text x="363.5" y="239.8">1</text>
<text x="363.5" y="236.3">2</text>
<text x="21.3" y="245.1">4</text>
<text x="130" y="241.6">31</text>
<text x="136.5" y="243">GPIO6</text>
<text x="204" y="243">GPIO12</text>
<text x="218.7" y="241.6">32</text>
<text x="360" y="241.6">1</text>
<text x="17.8" y="250.4">3</text>
<text x="17.8" y="246.9">4</text>
<text x="21.3" y="248.6">3</text>
<text x="130" y="248.6">33</text>
<text x="136.5" y="250">GPIO13</text>
<text x="209" y="250">GND</text>
<text x="218.7" y="248.6">34</text>
<text x="17.8" y="257.5">1</text>
<text x="17.8" y="253.9">2</text>
<text x="21.3" y="255.7">1</text>
<text x="21.3" y="252.2">2</text>
<text x="130" y="255.7">35</text>
<text x="136.5" y="257.1">GPIO19</text>
<text x="204" y="257.1">GPIO16</text>
<text x="218.7" y="255.7">36</text>
<text x="130" y="262.7">37</text>
<text x="218.7" y="262.7">38</text>
<text x="130" y="269.8">39</text>
<text x="136.5" y="264.2">GPIO26</text>
<text x="204" y="264.2">GPIO20</text>
<text x="218.7" y="269.8">40</text>
<text x="136.5" y="271.2">GND</text>
<text x="204" y="271.2">GPIO21</text>
</g>
<g font-size="3.2">
<text x="381.4" y="82.8">2</text>
<text x="370.9" y="84.2">GND</text>
<text x="374.3" y="87.8">EP</text>
<text x="381.4" y="86.4">4</text>
<text x="29.6" y="171.8" transform="rotate(-90 29.6 171.8)">GND</text>
<text x="27.9" y="175.3" transform="rotate(-90 27.9 175.3)">1</text>
</g>
</svg>
